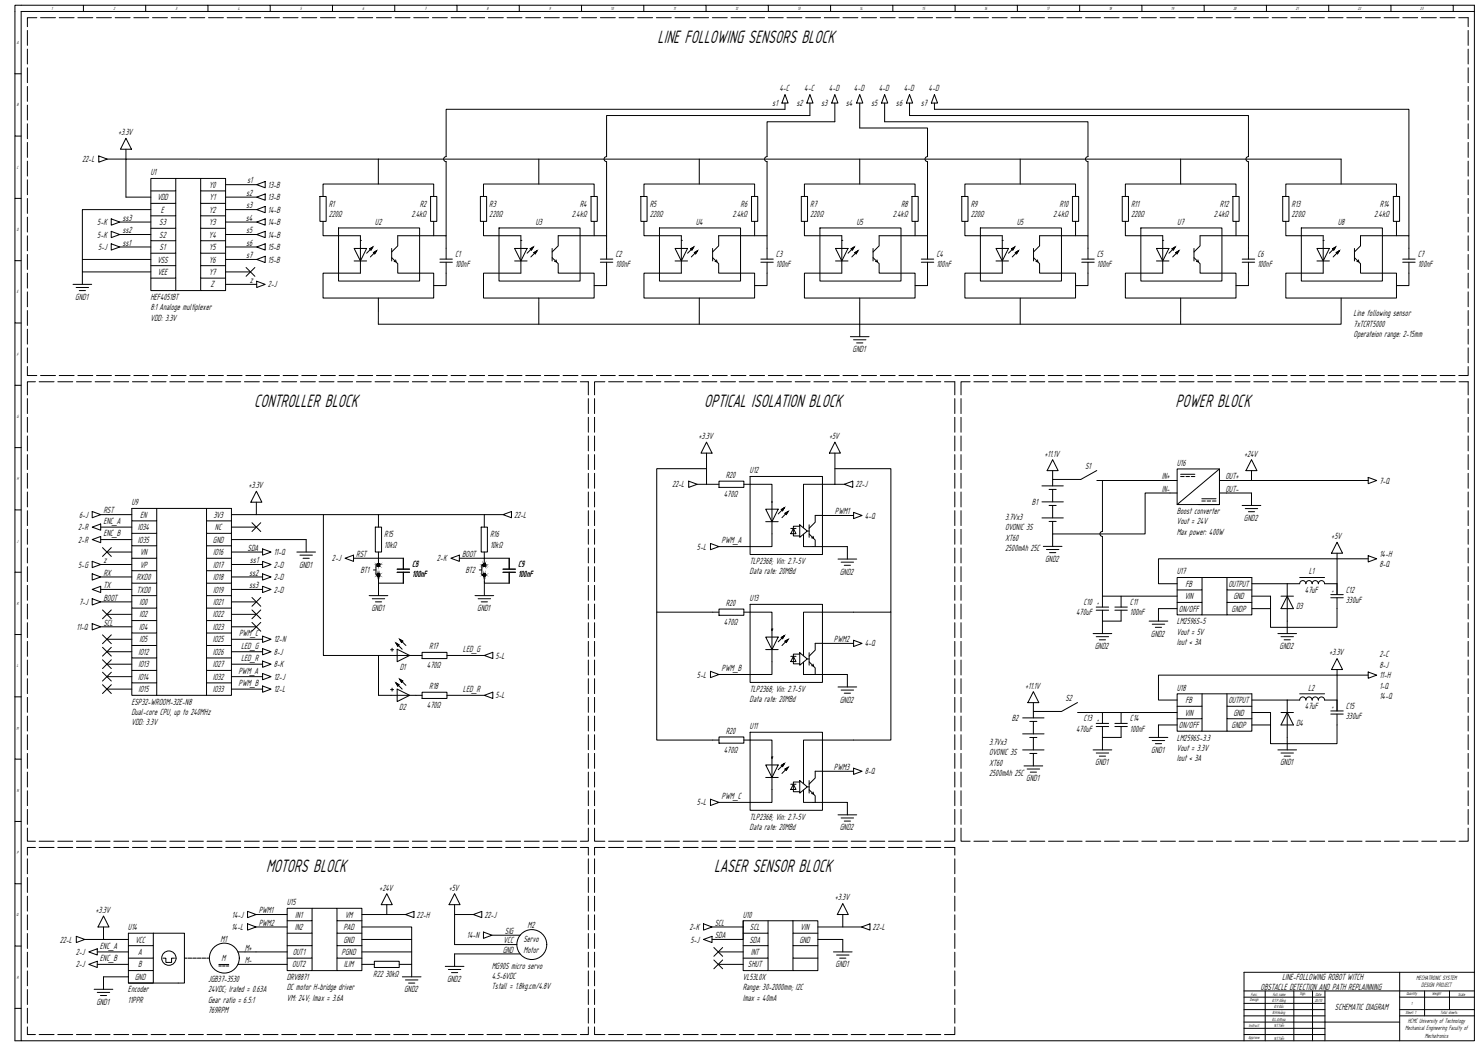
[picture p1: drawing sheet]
<svg xmlns="http://www.w3.org/2000/svg" width="1189mm" height="841mm" viewBox="0 0 1189 841" stroke-linecap="round" stroke-linejoin="round" font-family="sans-serif">
<g fill="none" stroke="#000" stroke-width=".8">
<path d="M30 14h-8v7M33 14h12M48 14h12M63 14h12M67 9v-5h-55v55M67 4h50v5M78 14h12M93 14h12M108 14h12M117 4h50v5M123 14h12M138 14h12"/>
<path d="M153 14h12M167 4h50v5M168 14h12M183 14h12M198 14h12M213 14h12M217 4h50v5M228 14h12M243 14h12M258 14h12M267 4h50v5M273 14h12"/>
<path d="M288 14h12M303 14h12M317 4h50v5M318 14h12M333 14h12M348 14h12M363 14h12M367 4h50v5M378 14h12M393 14h12M408 14h12M417 4h50v5"/>
<path d="M423 14h12M438 14h12M453 14h12M467 4h51v5M468 14h12M483 14h12M498 14h12M513 14h12M518 4h50v5M528 14h12M543 14h12M558 14h12"/>
<path d="M568 4h50v5M573 14h12M588 14h12M603 14h12M618 14h12M618 4h50v5M633 14h12M648 14h12M663 14h12M668 4h50v5M678 14h12M693 14h12"/>
<path d="M708 14h12M718 4h50v5M723 14h12M738 14h12M753 14h12M768 14h12M768 4h50v5M783 14h12M798 14h12M813 14h12M818 4h50v5M828 14h12"/>
<path d="M843 14h12M858 14h12M868 4h50v5M873 14h12M888 14h12M903 14h12M918 14h12M918 4h50v5M933 14h12M948 14h12M963 14h12M968 4h50v5"/>
<path d="M978 14h12M993 14h12M1008 14h12M1018 4h50v5M1023 14h12M1038 14h12M1053 14h12M1068 14h12M1068 4h50v5M1083 14h12M1098 14h12M1113 14h12"/>
<path d="M1118 4h50v5M1128 14h12M1143 14h12M1158 14h12M1168 4h17v832h-1168v-827h1168M1173 14h7v7M22 24v12M22 39v12M1180 24v12M1180 39v12M12 59v50h5M12 59h5"/>
<path d="M22 54v12M1180 54v12M22 69v12M631 76l3 7h-5zM651 76l3 7h-5zM671 76l3 7h-5zM691 76l3 7h-5zM711 76l3 7h-5zM731 76l3 7h-5zM751 76l3 7h-5zM1180 69v12M22 84v12"/>
<path d="M22 99v12M631 83v5h-272v38a2 2 0 0 0-2 2 2 2 0 0 0 2 2v59M651 83v10h-163v33a2 2 0 0 0-2 2 2 2 0 0 0 2 2v59M671 83v15h-54v28a2 2 0 0 0-2 2 2 2 0 0 0 2 2v59M691 83v20h55v23a2 2 0 0 0-2 2 2 2 0 0 0 2 2v59M711 83v15h164v28a2 2 0 0 0-2 2 2 2 0 0 0 2 2v59M731 83v10h273v33a2 2 0 0 0-2 2 2 2 0 0 0 2 2v59M751 83v5h382v101M1180 84v12M1180 99v12M12 109v50h5M22 114v12"/>
<path d="M101 111l5 9h-9zM101 120v8h-15M1180 114v12M22 129v12M79 125l7 3-7 2zM304 128h-203v30h20M304 128v20M304 128h774v20M433 128v20M562 128v20M691 128v20M820 128v20"/>
<path d="M949 128v20M1180 129v12M12 159v50h5M22 144v12M22 159v12M141 143v10h-20M141 153v10h-20M161 153v10h20M161 143h20v50h-20v-10M181 153h-20v-10h-40v50h20v-10M181 158h25M181 148h25"/>
<path d="M206 148l7-2v5zM206 158l7-2v5zM257 158h5v20h-5zM260 158v-10h89v10M346 158h5v20h-5zM386 158h5v20h-5zM389 158v-10h89v10M475 158h5v20h-5zM515 158h5v20h-5zM518 158v-10h89v10M604 158h5v20h-5zM644 158h5v20h-5z"/>
<path d="M647 158v-10h89v10M733 158h5v20h-5zM773 158h5v20h-5zM776 158v-10h89v10M862 158h5v20h-5zM902 158h5v20h-5zM905 158v-10h89v10M991 158h5v20h-5zM1031 158h5v20h-5zM1034 158v-10h89v10M1120 158h5v20h-5zM1180 144v12"/>
<path d="M1180 159v12M22 174v12M89 176l7 2-7 3zM96 178h25M121 168h-55v40M141 163v10h-20M141 173v10h-20M161 163v10h20M161 173v10h20M181 178h25M181 168h25M206 178l7-2v5z"/>
<path d="M206 168l7-2v5zM260 178v11h30v4M349 178v11M389 178v11h30v4M478 178v11M518 178v11h30v4M607 178v11M647 178v11h30v4M736 178v11M776 178v11h30v4M865 178v11M905 178v11h30v4"/>
<path d="M994 178v11M1034 178v11h30v4M1123 178v11M1180 174v12M22 189v12M89 186l7 2-7 3zM89 196l7 2-7 3zM96 188h25M96 198h25M121 193v40h20v-10M141 193v10h-20M161 193v10h20"/>
<path d="M181 193v40h-20v-10M181 188h25M181 198h25M206 188l7-2v5zM206 198l7-2v5zM272 183h65v43h-65zM285 200h10l-5 10zM290 193v26h-30v20h89v-20h-29v-7l-5-5M297 200l3-2-2 3zM315 200v10M359 199v-10h-39v9l-5 4M401 183h65v43h-65z"/>
<path d="M414 200h10l-5 10zM419 193v26h-30v20h89v-20h-29v-7l-5-5M426 200l3-2-2 3zM444 200v10M488 199v-10h-39v9l-5 4M530 183h65v43h-65zM543 200h10l-5 10zM548 193v26h-30v20h89v-20h-29v-7l-5-5M555 200l3-2-2 3zM573 200v10M617 199v-10h-39v9l-5 4M659 183h65v43h-65z"/>
<path d="M672 200h10l-5 10zM677 193v26h-30v20h89v-20h-29v-7l-5-5M684 200l3-2-2 3zM702 200v10M746 199v-10h-39v9l-5 4M788 183h65v43h-65zM801 200h10l-5 10zM806 193v26h-30v20h89v-20h-29v-7l-5-5M813 200l3-2-2 3zM831 200v10M875 199v-10h-39v9l-5 4M917 183h65v43h-65z"/>
<path d="M930 200h10l-5 10zM935 193v26h-30v20h89v-20h-29v-7l-5-5M942 200l3-2-2 3zM960 200v10M1004 199v-10h-39v9l-5 4M1046 183h65v43h-65zM1059 200h10l-5 10zM1064 193v26h-30v20h89v-20h-29v-7l-5-5M1071 200l3-2-2 3zM1089 200v10M1133 199v-10h-39v9l-5 4M1180 189v12"/>
<path d="M12 209v50h5M22 204v12M22 219v12M121 208h-55v10h55M141 203v10h-20M141 213v10h-20M161 203v10h20M161 213v10h20M181 208h25M181 218h20M198 215l7 7M205 215l-7 7"/>
<path d="M206 208l7-2v5zM285 210h10M298 200l-3 3M300 203l3-2-2 3zM301 203l-3 3M318 209v1h-1M359 219v10h-10M414 210h10M427 200l-3 3M429 203l3-2-2 3zM430 203l-3 3M447 209v1h-1"/>
<path d="M488 219v10h-10M543 210h10M556 200l-3 3M558 203l3-2-2 3zM559 203l-3 3M576 209v1h-1M617 219v10h-10M672 210h10M685 200l-3 3M687 203l3-2-2 3zM688 203l-3 3M705 209v1h-1"/>
<path d="M746 219v10h-10M801 210h10M814 200l-3 3M816 203l3-2-2 3zM817 203l-3 3M834 209v1h-1M875 219v10h-10M930 210h10M943 200l-3 3M945 203l3-2-2 3zM946 203l-3 3M963 209v1h-1"/>
<path d="M999 211h10M999 208h10M1004 219v10h-10M1059 210h10M1072 200l-3 3M1074 203l3-2-2 3zM1075 203l-3 3M1092 209v1h-1M1133 219v10h-10M1180 204v12M1180 219v12M22 234v12"/>
<path d="M141 233h20M181 228h25M206 226l7 2-7 3zM304 239v21h774v-21M433 239v21M562 239v21M691 239v21M820 239v21M949 239v21M1180 234v12M12 259v51h5M22 249v12"/>
<path d="M1180 249v12M22 264v12M22 279v12M1180 264v12M1180 279v12M22 294v8h8M1180 294v8h-7M12 310v50h5M28 307h-6v10M31 307h12M33 302h12M46 307h12"/>
<path d="M48 302h12M61 307h12M63 302h12M76 307h12M78 302h12M91 307h12M93 302h12M106 307h12M108 302h12M121 307h12M123 302h12M136 307h12"/>
<path d="M138 302h12M151 307h12M153 302h12M166 307h12M168 302h12M181 307h12M183 302h12M196 307h12M198 302h12M211 307h12M213 302h12M226 307h12"/>
<path d="M228 302h12M241 307h12M243 302h12M256 307h12M258 302h12M271 307h12M273 302h12M286 307h12M288 302h12M301 307h12M303 302h12M316 307h12"/>
<path d="M318 302h12M331 307h12M333 302h12M346 307h12M348 302h12M361 307h12M363 302h12M376 307h12M378 302h12M391 307h12M393 302h12M406 307h12"/>
<path d="M408 302h12M421 307h12M423 302h12M436 307h12M438 302h12M451 307h12M453 302h12M466 307h7v10M468 302h12M483 302h12M486 307h-8v10M489 307h12"/>
<path d="M498 302h12M504 307h12M513 302h12M519 307h12M528 302h12M534 307h12M543 302h12M549 307h12M558 302h12M564 307h12M573 302h12M579 307h12"/>
<path d="M588 302h12M594 307h12M603 302h12M609 307h12M618 302h12M624 307h12M633 302h12M639 307h12M648 302h12M654 307h12M663 302h12M669 307h12"/>
<path d="M678 302h12M684 307h12M693 302h12M699 307h12M708 302h12M714 307h12M723 302h12M729 307h12M738 302h12M744 307h12M753 302h12M759 307h8v10"/>
<path d="M768 302h12M780 307h-8v10M783 302h12M783 307h12M798 302h12M798 307h12M813 302h12M813 307h12M828 302h12M828 307h12M843 302h12M843 307h12"/>
<path d="M858 302h12M858 307h12M873 302h12M873 307h12M888 302h12M888 307h12M903 302h12M903 307h12M918 302h12M918 307h12M933 302h12M933 307h12"/>
<path d="M948 302h12M948 307h12M963 302h12M963 307h12M978 302h12M978 307h12M993 302h12M993 307h12M1008 302h12M1008 307h12M1023 302h12M1023 307h12"/>
<path d="M1038 302h12M1038 307h12M1053 302h12M1053 307h12M1068 302h12M1068 307h12M1083 302h12M1083 307h12M1098 302h12M1098 307h12M1113 302h12M1113 307h12"/>
<path d="M1128 302h12M1128 307h12M1143 302h12M1143 307h12M1158 302h12M1158 307h12M1173 307h7v10M22 320v12M22 335v12M473 320v12M473 335v12M478 320v12"/>
<path d="M478 335v12M767 320v12M767 335v12M772 320v12M772 335v12M1180 320v12M1180 335v12M12 360v50h5M22 350v12M473 350v12M478 350v12M568 355l4 9h-9z"/>
<path d="M671 355l5 9h-9zM767 350v12M772 350v12M1180 350v12M22 365v12M473 365v12M478 365v12M568 376h-40v116h50M568 364v25M671 376h45v116h-70v35M671 364v25M767 365v12"/>
<path d="M772 365v12M846 369l5 9h-9zM846 378v12M882 378l-13 7h-23M946 377h34v28h-34zM980 377l-34 28M1006 369l4 9h-8zM1006 378v8M1180 365v12M22 380v12M22 395v12M206 395l4 8h-8z"/>
<path d="M473 380v12M473 395v12M478 380v12M478 395v12M554 386l6 3-6 3zM560 389h18M578 386h20v6h-20zM598 389h23v15M603 383h58v62h-58zM679 389h-33v35M679 389l6-3v6zM767 380v12"/>
<path d="M767 395v12M772 380v12M772 395v12M838 390h17M843 393h6M846 393v10M882 386h64M886 386v41a2 2 0 0 0-2 2 2 2 0 0 0 2 2v48h60M946 396h-26v33h-74v-10M949 381h11M949 383h3M953 383h3"/>
<path d="M958 383h2M980 386h120M980 396h26M1100 383l7 3-7 3zM1180 380v12M1180 395v12M12 410v50h5M22 410v12M74 411l7 2-7 3zM81 413h25M106 418v10h20v-10M126 408v10h-20v-10h80v10h-20v-10"/>
<path d="M166 418v10h20v-10M203 420l7 7M206 403v10h-20M206 413h198M210 420l-7 7M260 413v114h44M304 413v10M389 413v10M404 413l7-2v5zM473 410v12M478 410v12M615 409h11l-5 10z"/>
<path d="M615 419h11M621 403v36h-43M628 409l3-1-2 2zM629 410l-3 3M631 412l3-1-2 2zM632 413l-3 3M661 414h-6v5l-5 5M661 414h25M686 412l7 2-7 3zM767 410v12M772 410v12M838 403h17"/>
<path d="M838 416h17M843 406h6M843 419h6M846 406v10M963 405h17M966 401h11M966 402h3M970 402h3M975 402h2M1180 410v12M22 425v12M74 423l7-2v5z"/>
<path d="M74 433l7-2v5zM81 433h25M81 423h25M82 440l7 7M89 440l-7 7M106 428v10h20v-10M106 438v10h20v-10M166 428v10h20v-10M166 438v10h20v-10M186 433h60M186 423h20M302 423h5v20h-5z"/>
<path d="M387 423h5v20h-5zM473 425v12M478 425v12M571 437l7 2-7 3zM636 424h4M638 424l2 5h-4zM643 422l6 5-6 5zM643 423h-5v8h5M646 429v10h35M649 427h1M650 429l5 5v5M650 422v10"/>
<path d="M654 431v1h-2M767 425v12M772 425v12M1075 436l4 8h-9zM1180 425v12M12 460v50h5M22 440v12M22 455v12M74 451l7 2-7 3zM81 453h25M86 443h20M106 448v10h20v-10"/>
<path d="M106 458v10h20v-10M166 448v10h20v-10M166 458v10h20v-10M186 443h25M186 453h25M211 441l7 2-7 3zM211 451l7 2-7 3zM277 448l7-2v5zM284 448h40M300 458h2M302 454v8M304 443v11"/>
<path d="M362 448l7-2v5zM369 448h40M385 458h2M387 454v8M389 443v11M473 440v12M473 455v12M478 440v12M478 455v12M767 440v12M767 455v12M772 440v12"/>
<path d="M772 455v12M1075 444v34M1100 449h-169v20h15M1100 446l7 3-7 2zM1180 440v12M1180 455v12M22 470v12M74 473l7-2v5zM74 461l7 2-7 3zM81 463h25M81 473h25M106 468v10h20v-10"/>
<path d="M106 478v10h20v-10M166 468v10h20v-10M166 478v10h20v-10M186 463h25M186 473h25M203 480l7 7M210 480l-7 7M211 461l7 2-7 3zM211 471l7 2-7 3zM304 462v6h20M389 462v6h20M473 470v12"/>
<path d="M478 470v12M767 470v12M772 470v12M966 464v10h-20M966 474v10h-20M986 464v10h20M986 474v10h20M1006 479h15v10h-15M1006 469h29M1180 470v12M22 485v12M74 481l7 2-7 3z"/>
<path d="M81 483h25M82 490l7 7M86 493h20M89 490l-7 7M106 488v10h20v-10M106 498v10h20v-10M166 488v10h20v-10M166 498v10h20v-10M186 493h20M186 483h20M203 490l7 7M203 500l7 7"/>
<path d="M210 490l-7 7M210 500l-7 7M473 485v12M478 485v12M528 492v102h50M578 489h20v5h-20zM598 492h23v15v-2M603 485h58v63h-58zM716 492v102h-70v36M767 485v12M772 485v12M886 499h15"/>
<path d="M931 489h15M966 484v10h-20v-30h60v30h-20v-10M966 494h20M1021 489v15h54v-15M1180 485v12M12 510v50M22 500v12M22 515v12M74 501l7 2-7 3zM81 503h25M82 510l7 7M82 520l7 7"/>
<path d="M86 513h20M89 510l-7 7M89 520l-7 7M106 508v11h20v-11M106 519v10h20v-10M166 508v11h20v-11M166 519v10h20v-10M186 513h25M186 503h20M211 511l7 2-7 3zM473 500v12M473 515v12"/>
<path d="M478 500v12M478 515v12M615 512h11l-5 10zM621 505v37h-43M628 512l3-1-2 2zM629 513l-3 3M631 515l3-1-2 2zM632 516l-3 3M661 517h-6v5l-5 5M661 517h25M686 514l7 3-7 2zM767 500v12"/>
<path d="M767 515v12M772 500v12M772 515v12M1180 500v12M1180 515v12M22 530v12M82 530l7 7M82 540l7 7M86 524h20M86 534h20M89 540l-7 7M89 530l-7 7"/>
<path d="M106 529v10h20v-10M106 539v10h20v-10M166 529v10h20v-10M166 539v10h20v-10M186 524h25M186 534h25M211 521l7 3-7 2zM211 531l7 3-7 2zM304 527v32h10M304 527h10M334 527h5M339 524h20v5h-20z"/>
<path d="M359 527h30M389 527l7-3v5zM473 530v12M478 530v12M571 539l7 3-7 2zM615 522h11M636 527h4M638 527l2 4h-4zM643 524l6 5-6 5zM643 525h-5v8h5M646 532v10h35M649 529h1"/>
<path d="M650 532l5 5v5M650 524v10M654 533v2h-2M767 530v12M772 530v12M1075 529l4 9h-9zM1075 538v33M1100 540l7 2-7 3zM1180 530v12M12 560v50h5M12 560h5M22 545v12"/>
<path d="M82 550l7 7M86 544h20M86 554h20M89 550l-7 7M106 549v10h20v-10M126 559h40M166 549v10h20v-10M186 544h25M186 554h25M211 541l7 3-7 2zM211 551l7 3-7 2zM334 559h5"/>
<path d="M339 556h20v5h-20zM359 559h30M389 559l7-3v5zM473 545v12M478 545v12M767 545v12M772 545v12M831 556l4 8h-9zM966 557v10h-20M986 557v10h20M1100 542h-169v20h15M1180 545v12"/>
<path d="M22 560v12M22 575v12M473 560v12M473 575v12M478 560v12M478 575v12M767 560v12M767 575v12M772 560v12M772 575v12M822 577h17M828 579h5"/>
<path d="M831 564v13M831 579v10M866 564l-13 7h-22M866 572h80M966 567v10h-20M966 577v10h-20v-30h60v30h-20v-10M986 567v10h20M1006 572h15v10h-15M1006 562h29M1180 560v12M1180 575v12M22 590v12"/>
<path d="M473 590v12M478 590v12M578 592h20v5h-20zM598 594h23v51h-43M603 588h58v63h-58zM767 590v12M772 590v12M822 589h17M828 592h5M831 592v10M886 592h15M931 582h15"/>
<path d="M966 587h20M1021 582v15h54v-15M1180 590v12M12 610v50h5M22 605v12M473 605v12M478 605v12M615 614h11l-5 11zM628 615l3-2-2 3zM629 615l-3 3M631 618l3-2-2 3zM632 618l-3 3"/>
<path d="M686 620h-31v5l-5 5M686 617l7 3-7 2zM767 605v12M772 605v12M822 602h17M828 605h5M1180 605v12M22 620v12M22 635v12M473 620v12M473 635v12M478 620v12"/>
<path d="M478 635v12M615 625h11M636 630h4M638 630l2 4h-4zM643 627l6 5-6 5zM643 628h-5v8h5M646 635v10h35M649 632h1M650 634l5 5v6M650 627v10M654 636v2l-2-1M767 620v12"/>
<path d="M767 635v12M772 620v12M772 635v12M1180 620v12M1180 635v12M12 660v50h5M22 650v12M473 650v12M478 650v12M571 642l7 3-7 2zM767 650v12M772 650v12"/>
<path d="M1180 650v12M22 665v11h6M31 676h12M46 676h12M61 676h12M76 676h12M91 676h12M106 676h12M121 676h12M136 676h12M151 676h12M166 676h12"/>
<path d="M181 676h12M196 676h12M211 676h12M226 676h12M241 676h12M256 676h12M271 676h12M286 676h12M301 676h12M316 676h12M331 676h12M346 676h12"/>
<path d="M361 676h12M376 676h12M391 676h12M406 676h12M421 676h12M436 676h12M451 676h12M473 665v11h-7M478 665v11h8M489 676h12M504 676h12M519 676h12"/>
<path d="M534 676h12M549 676h12M564 676h12M579 676h12M594 676h12M609 676h12M624 676h12M639 676h12M654 676h12M669 676h12M684 676h12M699 676h12"/>
<path d="M714 676h12M729 676h12M744 676h12M767 665v11h-8M772 665v11h8M783 676h12M798 676h12M813 676h12M828 676h12M843 676h12M858 676h12M873 676h12"/>
<path d="M888 676h12M903 676h12M918 676h12M933 676h12M948 676h12M963 676h12M978 676h12M993 676h12M1008 676h12M1023 676h12M1038 676h12M1053 676h12"/>
<path d="M1068 676h12M1083 676h12M1098 676h12M1113 676h12M1128 676h12M1143 676h12M1158 676h12M1180 665v11h-7M22 690v12M28 681h-6v6M31 681h12M46 681h12"/>
<path d="M61 681h12M76 681h12M91 681h12M106 681h12M121 681h12M136 681h12M151 681h12M166 681h12M181 681h12M196 681h12M211 681h12M226 681h12"/>
<path d="M241 681h12M256 681h12M271 681h12M286 681h12M301 681h12M316 681h12M331 681h12M346 681h12M361 681h12M376 681h12M391 681h12M406 681h12"/>
<path d="M421 681h12M436 681h12M451 681h12M466 681h7v6M473 690v12M478 690v12M486 681h-8v6M489 681h12M504 681h12M519 681h12M534 681h12M549 681h12"/>
<path d="M564 681h12M579 681h12M594 681h12M609 681h12M624 681h12M639 681h12M654 681h12M669 681h12M684 681h12M699 681h12M714 681h12M729 681h12"/>
<path d="M744 681h12M759 681h8v6M767 690v12M12 710v50h5M22 705v12M22 720v12M311 718l4 9h-9zM365 718l5 9h-9zM473 705v12M473 720v12M478 705v12M478 720v12"/>
<path d="M767 705v12M767 720v12M22 735v12M83 736l5 9h-9zM199 732l7 3-7 2zM206 735h25M251 730v10h-20M251 740v10h-20M271 740v10h20M271 730h20v50h-20v-10M291 740h-20v-10h-40v50h20v-10M291 735h35"/>
<path d="M311 727v8M326 735l7-3v5zM365 727v32h50M365 735h15M380 735l7-3v5zM473 735v12M478 735v12M597 740v15h-25M617 740v10h-20M637 740h-40v40h20v-10M637 740v10h20M637 740h20v40h-20v-10"/>
<path d="M677 735v10M677 726l5 9h-9zM767 735v12M12 760v76h5M22 750v12M61 752l7 3-7 2zM83 745v10h-15M83 755h20M103 750h45v40h-45zM123 750v10h-20M123 760v10h-20M199 742l7 3-7 2z"/>
<path d="M206 745h25M251 750v10h-20M251 760v10h-20M271 750v10h20M271 760v10h20M291 745h40v30h-10M291 755h40M389 749l6 2-6 3zM395 751h23M473 750v12M478 750v12M566 742l6 3-6 2z"/>
<path d="M566 755l6-3v5zM572 745h25M617 750v10h-20M617 760v10h-20M637 750v10h20M637 760v10h20M657 745h35M657 755h20M692 745l7-3v5zM767 750v12M22 765v12M22 780v12"/>
<path d="M71 765l7-3v5zM71 775l7-3v5zM78 765h25M78 775h25M123 770v10h-20M123 780v10h-20M131 770h2v3h5v-3h2M148 770h2M151 770h3M155 770h3M159 770h3M162 770h3"/>
<path d="M166 770h2M176 775h8M176 776h2M179 776h2M182 776h2M191 765h40M191 775h40M251 780h20M291 765h40M291 775h10M301 772h20v5h-20zM365 766h53"/>
<path d="M473 765v12M473 780v12M478 765v12M478 780v12M574 761l7 7M574 771l7 7M577 765h20M577 775h20M581 761l-7 7M581 771l-7 7M617 780h20M767 765v12"/>
<path d="M767 780v12M22 795v12M83 785h20M473 795v12M478 795v12M767 795v12M12 810h5M22 810v12M473 810v12M478 810v12M767 810v12M22 825v6h6"/>
<path d="M31 831h12M46 831h12M61 831h12M76 831h12M91 831h12M106 831h12M121 831h12M136 831h12M151 831h12M166 831h12M181 831h12M196 831h12"/>
<path d="M211 831h12M226 831h12M241 831h12M256 831h12M271 831h12M286 831h12M301 831h12M316 831h12M331 831h12M346 831h12M361 831h12M376 831h12"/>
<path d="M391 831h12M406 831h12M421 831h12M436 831h12M451 831h12M473 825v6h-7M478 825v6h8M489 831h12M504 831h12M519 831h12M534 831h12M549 831h12"/>
<path d="M564 831h12M579 831h12M594 831h12M609 831h12M624 831h12M639 831h12M654 831h12M669 831h12M684 831h12M699 831h12M714 831h12M729 831h12"/>
<path d="M744 831h12M767 825v6h-8"/>
<circle cx="427" cy="759" r="12"/>
<circle cx="136" cy="770" r="6"/>
<circle cx="180" cy="770" r="12"/>
</g>
<path d="M1000 816h65M1000 811h65M1000 806h65M1000 821h65M1000 831h65M1000 826h65" fill="none" stroke="#000" stroke-width=".8"/>
<!-- layer: A.Net Dam Co Ban -->
<g fill="none" stroke="#000" stroke-width=".8">
<path d="M1000 796h185M1017 796v40M1040 796v40M1055 796v40M1065 796v40M1125 781v55M1145 796v20M1165 796v15M1185 781h-185v55M1000 801h65M1125 816h60M1125 811h60"/>
<path d="M1125 801h60M1065 821h60"/>
</g>
<g fill="#000" stroke="#000" stroke-width=".8">
<path d="M297 200l3-2-2 3zM426 200l3-2-2 3zM555 200l3-2-2 3zM684 200l3-2-2 3zM813 200l3-2-2 3zM942 200l3-2-2 3zM1071 200l3-2-2 3zM300 203l3-2-2 3zM429 203l3-2-2 3zM558 203l3-2-2 3zM687 203l3-2-2 3zM816 203l3-2-2 3z"/>
<path d="M945 203l3-2-2 3zM1074 203l3-2-2 3zM628 409l3-1-2 2zM631 412l3-1-2 2zM628 512l3-1-2 2zM631 515l3-1-2 2zM628 615l3-2-2 3zM631 618l3-2-2 3z"/>
<path d="M303 454h1zM303 454h1zM303 454h1z"/>
<path d="M303 454h1zM303 454h1zM304 454v1z"/>
<path d="M303 453l1 1zM303 453l1 1zM303 453l1 1z"/>
<path d="M304 454v1zM304 454v1zM304 454v1z"/>
<path d="M304 453v1zM304 453v1zM303 453l1 1z"/>
<path d="M304 454v1zM304 454l1 1zM304 454l1 1z"/>
<path d="M304 453v1zM304 453v1zM304 453v1z"/>
<path d="M304 454l1 1zM304 454h1zM304 454h1z"/>
<path d="M305 453l-1 1zM305 453l-1 1zM305 453l-1 1z"/>
<path d="M304 454h1zM304 454h1z"/>
<path d="M304 454h1zM304 454l1-1zM304 454l1-1z"/>
<path d="M388 454h1zM388 454h1zM388 454h1z"/>
<path d="M388 454h1zM388 454h1zM389 454v1z"/>
<path d="M389 453v1zM388 453l1 1zM388 453l1 1z"/>
<path d="M389 454v1zM389 454v1zM389 454v1z"/>
<path d="M389 453v1zM389 453v1zM389 453v1z"/>
<path d="M389 454v1zM389 454l1 1zM389 454l1 1z"/>
<path d="M389 453v1zM389 453v1zM389 453v1z"/>
<path d="M389 454l1 1zM389 454h1zM389 454h1z"/>
<path d="M390 453l-1 1zM390 453l-1 1zM390 453l-1 1z"/>
<path d="M389 454h1zM389 454h1z"/>
<path d="M389 454h1zM389 454h1zM389 454l1-1z"/>
<path d="M303 462h1zM303 462h1zM303 462h1z"/>
<path d="M303 462h1zM303 462h1zM303 463l1-1z"/>
<path d="M303 461l1 1zM303 461l1 1zM303 461l1 1z"/>
<path d="M304 462v1zM304 462v1zM304 462v1z"/>
<path d="M304 461v1zM304 461v1zM303 461l1 1z"/>
<path d="M304 462v1zM304 462v1zM304 462l1 1z"/>
<path d="M304 461v1zM304 461v1zM304 461v1z"/>
<path d="M304 462l1 1zM304 462h1zM304 462h1z"/>
<path d="M305 461l-1 1zM305 461l-1 1zM305 461l-1 1z"/>
<path d="M304 462h1zM304 462h1z"/>
<path d="M304 462h1zM304 462l1-1zM304 462l1-1z"/>
<path d="M388 462h1zM388 462h1zM388 462h1z"/>
<path d="M388 462h1zM388 462h1zM389 462v1z"/>
<path d="M389 461v1zM388 461l1 1zM388 461l1 1z"/>
<path d="M389 462v1zM389 462v1zM389 462v1z"/>
<path d="M389 461v1zM389 461v1zM389 461v1z"/>
<path d="M389 462v1zM389 462v1zM389 462l1 1z"/>
<path d="M389 461v1zM389 461v1zM389 461v1z"/>
<path d="M389 462l1 1zM389 462h1zM389 462h1z"/>
<path d="M390 461l-1 1zM390 461l-1 1zM390 461l-1 1z"/>
<path d="M389 462h1zM389 462h1z"/>
<path d="M389 462h1zM389 462h1zM389 462l1-1z"/>
</g>
<g fill="#000">
<circle cx="290" cy="193" r=".2"/>
<circle cx="419" cy="193" r=".2"/>
<circle cx="548" cy="193" r=".2"/>
<circle cx="677" cy="193" r=".2"/>
<circle cx="806" cy="193" r=".2"/>
<circle cx="935" cy="193" r=".2"/>
<circle cx="1064" cy="193" r=".2"/>
<circle cx="621" cy="505" r=".2"/>
<circle cx="621" cy="608" r=".2"/>
<circle cx="83" cy="755" r=".2"/>
</g>
<!-- layer: 0 -->
<g fill="none" stroke="#000" stroke-width=".8">
<path d="M359 199v9M488 199v9M617 199v9M746 199v9M875 199v9M1004 199v9M1133 199v9M66 218v10M354 211h10M354 208h10M359 211v8M483 211h10"/>
<path d="M483 208h10M488 211v8M612 211h10M612 208h10M617 211v8M741 211h10M741 208h10M746 211v8M870 211h10M870 208h10M875 211v8M1004 211v8"/>
<path d="M1128 211h10M1128 208h10M1133 211v8M59 228h15M61 231h10M64 233h5M684 270h15M686 273h10M689 275h5M691 260v10M1006 396v10M998 406h15"/>
<path d="M1001 409h10M1003 411h5M246 433v10M681 439v10M839 439h15M846 429v10M239 443h15M241 446h10M244 448h5M319 460h10M319 457h10M324 448v9"/>
<path d="M324 460v8M404 460h10M404 457h10M409 448v9M409 460v8M674 449h15M676 452h10M679 454h5M841 441h10M844 444h5M297 478h15M304 468v10"/>
<path d="M382 478h15M389 468v10M886 479v9M901 479v9M1030 479h10M1035 479l5 10h-10zM1045 464h20M1070 478h10M1075 478v-9h-10a2.5 2.5 0 0 0-3-3 2.5 2.5 0 0 0-2 3 2.5 2.5 0 0 0-3-3 2.5 2.5 0 0 0-2 3 2.5 2.5 0 0 0-3-3 2.5 2.5 0 0 0-2 3 2.5 2.5 0 0 0-3-3 2.5 2.5 0 0 0-2 3h-10v40M299 481h10M302 483h5M384 481h10"/>
<path d="M387 483h5M881 490h10M881 488h10M886 490v19M896 490h10M896 488h10M901 490v9M924 499h15M931 489v10M1070 480h10M1075 480v9M318 517l3 1-1 1z"/>
<path d="M320 519l3 3M321 513l3 2-1 1zM323 516l3 3M879 509h15M881 511h10M884 514h5M926 501h10M929 504h5M1027 509h15M1030 511h10M1032 514h5M314 527h20"/>
<path d="M319 522l10 5-10 5zM314 554h2M314 559h20M315 553v2M318 549l3 1-1 1zM319 554l10 5-10 5zM320 551l3 3M321 546l3 1-1 1zM323 548l3 3M674 552h15M676 554h10M679 557h5"/>
<path d="M681 542v10M1045 557h20M886 572v9M901 572v9M1030 572h10M1035 572l5 10h-10zM1070 574h10M1070 571h10M1075 571v-9h-10a2.5 2.5 0 0 0-3-2 2.5 2.5 0 0 0-2 2 2.5 2.5 0 0 0-3-2 2.5 2.5 0 0 0-2 2 2.5 2.5 0 0 0-3-2 2.5 2.5 0 0 0-2 2 2.5 2.5 0 0 0-3-2 2.5 2.5 0 0 0-2 2h-10v40M1075 574v8M881 584h10M881 581h10"/>
<path d="M886 584v18M896 584h10M896 581h10M901 584v8M924 592h15M926 595h10M929 597h5M931 582v10M823 615h15M826 618h10M831 605v10M879 602h15"/>
<path d="M881 605h10M884 607h5M1027 602h15M1030 605h10M1032 607h5M828 620h5M674 655h15M676 657h10M679 660h5M681 645v10M677 755v10M331 775v10"/>
<path d="M358 776h15M360 779h10M365 766v10M670 765h15M672 767h10M675 770h5M76 795h15M78 797h10M81 800h5M83 785v10M323 785h15M326 787h10"/>
<path d="M328 790h5M363 781h5"/>
</g>
<path d="M318 517l3 1-1 1zM321 513l3 2-1 1zM318 549l3 1-1 1zM321 546l3 1-1 1z" fill="#000" stroke="#000" stroke-width=".8"/>
<g font-size="16.1">
<text x="529" y="34">LINE FOLLOWING SENSORS BLOCK</text>
<text x="204" y="327">CONTROLLER BLOCK</text>
<text x="566" y="327">OPTICAL ISOLATION BLOCK</text>
<text x="945" y="327">POWER BLOCK</text>
<text x="214" y="701">MOTORS BLOCK</text>
<text x="574" y="701">LASER SENSOR BLOCK</text>
</g>
<g font-size="8">
<text x="626" y="73">4-C</text>
<text x="647" y="73">4-C</text>
<text x="666" y="73">4-D</text>
<text x="686" y="73">4-D</text>
<text x="706" y="73">4-D</text>
<text x="726" y="73">4-D</text>
<text x="746" y="73">4-D</text>
<text x="621" y="85">s1</text>
<text x="640" y="85">s2</text>
<text x="660" y="85">s3</text>
<text x="680" y="85">s4</text>
<text x="700" y="85">s5</text>
<text x="720" y="85">s6</text>
<text x="740" y="85">s7</text>
<text x="95" y="109">+3.3V</text>
<text x="66" y="130">22-L</text>
<text x="121" y="141">U1</text>
<text x="199" y="147">s1</text>
<text x="168" y="151">Y0</text>
<text x="215" y="151">13-B</text>
<text x="126" y="161">VDD</text>
<text x="168" y="161">Y1</text>
<text x="198" y="157">s2</text>
<text x="215" y="161">13-B</text>
<text x="198" y="167">s3</text>
<text x="264" y="166">R1</text>
<text x="337" y="166">R2</text>
<text x="393" y="166">R3</text>
<text x="466" y="166">R4</text>
<text x="522" y="166">R5</text>
<text x="595" y="166">R6</text>
<text x="651" y="166">R7</text>
<text x="724" y="166">R8</text>
<text x="780" y="166">R9</text>
<text x="852" y="166">R10</text>
<text x="909" y="166">R11</text>
<text x="981" y="166">R12</text>
<text x="1038" y="166">R13</text>
<text x="1109" y="166">R14</text>
<text x="129" y="171">E</text>
<text x="168" y="171">Y2</text>
<text x="215" y="171">14-B</text>
<text x="98" y="177">ss3</text>
<text x="198" y="177">s4</text>
<text x="264" y="174">220Ω</text>
<text x="331" y="174">2.4kΩ</text>
<text x="393" y="174">220Ω</text>
<text x="460" y="174">2.4kΩ</text>
<text x="522" y="174">220Ω</text>
<text x="589" y="174">2.4kΩ</text>
<text x="651" y="174">220Ω</text>
<text x="718" y="174">2.4kΩ</text>
<text x="780" y="174">220Ω</text>
<text x="847" y="174">2.4kΩ</text>
<text x="909" y="174">220Ω</text>
<text x="976" y="174">2.4kΩ</text>
<text x="1038" y="174">220Ω</text>
<text x="1105" y="174">2.4kΩ</text>
<text x="78" y="181">5-K</text>
<text x="128" y="181">S3</text>
<text x="168" y="181">Y3</text>
<text x="215" y="181">14-B</text>
<text x="301" y="181">U2</text>
<text x="430" y="181">U3</text>
<text x="559" y="181">U4</text>
<text x="688" y="181">U5</text>
<text x="817" y="181">U5</text>
<text x="946" y="181">U7</text>
<text x="1075" y="181">U8</text>
<text x="78" y="191">5-K</text>
<text x="98" y="187">ss2</text>
<text x="128" y="191">S2</text>
<text x="168" y="191">Y4</text>
<text x="198" y="187">s5</text>
<text x="215" y="191">14-B</text>
<text x="98" y="197">ss1</text>
<text x="198" y="197">s6</text>
<text x="79" y="201">5-J</text>
<text x="128" y="201">S1</text>
<text x="168" y="201">Y5</text>
<text x="215" y="201">15-B</text>
<text x="198" y="207">s7</text>
<text x="366" y="206">C1</text>
<text x="495" y="206">C2</text>
<text x="624" y="206">C3</text>
<text x="753" y="206">C4</text>
<text x="882" y="206">C5</text>
<text x="1011" y="206">C6</text>
<text x="1140" y="206">C7</text>
<text x="126" y="211">VSS</text>
<text x="168" y="211">Y6</text>
<text x="215" y="211">15-B</text>
<text x="366" y="215">100nF</text>
<text x="495" y="215">100nF</text>
<text x="624" y="215">100nF</text>
<text x="753" y="215">100nF</text>
<text x="882" y="215">100nF</text>
<text x="1011" y="215">100nF</text>
<text x="1140" y="215">100nF</text>
<text x="127" y="221">VEE</text>
<text x="168" y="221">Y7</text>
<text x="201" y="227">z</text>
<text x="169" y="231">Z</text>
<text x="215" y="231">2-J</text>
<text x="60" y="241">GND1</text>
<text x="121" y="241">HEF4051BT</text>
<text x="121" y="249">8:1 Analoge multiplexer</text>
<text x="121" y="258">VDD: 3.3V</text>
<text x="1088" y="254">Line following sensor</text>
<text x="1088" y="262">7xTCRT5000</text>
<text x="1088" y="271">Operateion range: 2-15mm</text>
<text x="685" y="283">GND1</text>
<text x="562" y="353">+3.3V</text>
<text x="667" y="353">+5V</text>
<text x="840" y="367">+11.1V</text>
<text x="1000" y="367">+24V</text>
<text x="872" y="377">S1</text>
<text x="946" y="374">U16</text>
<text x="603" y="380">U12</text>
<text x="583" y="384">R20</text>
<text x="934" y="385">IN+</text>
<text x="985" y="385">OUT+</text>
<text x="1109" y="388">7-Q</text>
<text x="200" y="392">+3.3V</text>
<text x="540" y="391">22-L</text>
<text x="688" y="391">22-J</text>
<text x="934" y="395">IN-</text>
<text x="985" y="395">OUT-</text>
<text x="582" y="399">470Ω</text>
<text x="106" y="406">U9</text>
<text x="830" y="406">B1</text>
<text x="83" y="412">RST</text>
<text x="671" y="413">PWM1</text>
<text x="946" y="413">Boost converter</text>
<text x="64" y="416">6-J</text>
<text x="113" y="416">EN</text>
<text x="172" y="416">3V3</text>
<text x="413" y="416">22-L</text>
<text x="695" y="417">4-Q</text>
<text x="808" y="418">3.7Vx3</text>
<text x="1000" y="419">GND2</text>
<text x="63" y="426">2-R</text>
<text x="83" y="421">ENC_A</text>
<text x="111" y="426">IO34</text>
<text x="173" y="426">NC</text>
<text x="946" y="421">Vout = 24V</text>
<text x="83" y="431">ENC_B</text>
<text x="309" y="432">R15</text>
<text x="394" y="432">R16</text>
<text x="808" y="426">OVONIC 3S</text>
<text x="946" y="429">Max power: 400W</text>
<text x="63" y="436">2-R</text>
<text x="111" y="436">IO35</text>
<text x="171" y="436">GND</text>
<text x="580" y="437">PWM_A</text>
<text x="808" y="434">XT60</text>
<text x="1070" y="433">+5V</text>
<text x="199" y="442">SDA</text>
<text x="309" y="440">10kΩ</text>
<text x="394" y="440">10kΩ</text>
<text x="560" y="442">5-L</text>
<text x="808" y="443">2500mAh 25C</text>
<text x="113" y="446">VN</text>
<text x="171" y="446">IO16</text>
<text x="220" y="446">11-Q</text>
<text x="286" y="447">RST</text>
<text x="371" y="447">BOOT</text>
<text x="1109" y="447">14-H</text>
<text x="63" y="456">5-G</text>
<text x="83" y="452">z</text>
<text x="113" y="456">VP</text>
<text x="171" y="456">IO17</text>
<text x="201" y="452">ss1</text>
<text x="220" y="456">2-D</text>
<text x="240" y="456">GND1</text>
<text x="267" y="451">2-J</text>
<text x="331" y="456">C8</text>
<text x="331" y="456">C5</text>
<text x="351" y="451">2-K</text>
<text x="416" y="456">C9</text>
<text x="416" y="456">C5</text>
<text x="603" y="453">TLP2368; Vin: 2.7-5V</text>
<text x="840" y="451">GND2</text>
<text x="1109" y="456">8-Q</text>
<text x="290" y="460">BT1</text>
<text x="374" y="460">BT2</text>
<text x="603" y="461">Data rate: 20MBd</text>
<text x="675" y="462">GND2</text>
<text x="946" y="461">U17</text>
<text x="1052" y="461">L1</text>
<text x="83" y="462">RX</text>
<text x="110" y="466">RXD0</text>
<text x="171" y="466">IO18</text>
<text x="200" y="462">ss2</text>
<text x="220" y="466">2-D</text>
<text x="331" y="464">100nF</text>
<text x="416" y="464">100nF</text>
<text x="83" y="472">TX</text>
<text x="200" y="472">ss3</text>
<text x="953" y="471">FB</text>
<text x="987" y="471">OUTPUT</text>
<text x="110" y="476">TXD0</text>
<text x="171" y="476">IO19</text>
<text x="220" y="476">2-D</text>
<text x="1049" y="476">47uF</text>
<text x="1082" y="476">C12</text>
<text x="64" y="486">7-J</text>
<text x="83" y="482">BOOT</text>
<text x="112" y="486">IO0</text>
<text x="171" y="486">IO21</text>
<text x="603" y="483">U13</text>
<text x="871" y="486">C10</text>
<text x="908" y="486">C11</text>
<text x="952" y="481">VIN</text>
<text x="991" y="481">GND</text>
<text x="1082" y="484">330uF</text>
<text x="298" y="491">GND1</text>
<text x="384" y="491">GND1</text>
<text x="583" y="487">R20</text>
<text x="948" y="491">ON/OFF</text>
<text x="990" y="491">GNDP</text>
<text x="1042" y="489">D3</text>
<text x="112" y="496">IO2</text>
<text x="171" y="496">IO22</text>
<text x="865" y="494">470uF</text>
<text x="908" y="494">100nF</text>
<text x="83" y="502">SCL</text>
<text x="582" y="502">470Ω</text>
<text x="946" y="501">LM2596S-5</text>
<text x="62" y="506">11-Q</text>
<text x="112" y="506">IO4</text>
<text x="171" y="506">IO23</text>
<text x="946" y="510">Vout = 5V</text>
<text x="192" y="511">PWM_C</text>
<text x="220" y="516">12-N</text>
<text x="670" y="516">PWM2</text>
<text x="925" y="511">GND2</text>
<text x="112" y="516">IO5</text>
<text x="171" y="516">IO25</text>
<text x="194" y="521">LED_G</text>
<text x="345" y="522">R17</text>
<text x="695" y="519">4-Q</text>
<text x="880" y="521">GND2</text>
<text x="946" y="518">Iout &lt; 3A</text>
<text x="1029" y="521">GND2</text>
<text x="111" y="526">IO12</text>
<text x="171" y="526">IO26</text>
<text x="220" y="526">8-J</text>
<text x="372" y="524">LED_G</text>
<text x="1068" y="527">+3.3V</text>
<text x="194" y="531">LED_R</text>
<text x="398" y="529">5-L</text>
<text x="1109" y="528">2-C</text>
<text x="111" y="536">IO13</text>
<text x="171" y="536">IO27</text>
<text x="220" y="536">8-K</text>
<text x="321" y="538">D1</text>
<text x="343" y="537">470Ω</text>
<text x="580" y="539">PWM_B</text>
<text x="1109" y="536">8-J</text>
<text x="192" y="541">PWM_A</text>
<text x="560" y="544">5-L</text>
<text x="1109" y="545">11-H</text>
<text x="111" y="546">IO14</text>
<text x="171" y="546">IO32</text>
<text x="192" y="551">PWM_B</text>
<text x="220" y="546">12-J</text>
<text x="111" y="556">IO15</text>
<text x="171" y="556">IO33</text>
<text x="220" y="556">12-L</text>
<text x="345" y="554">R18</text>
<text x="372" y="556">LED_R</text>
<text x="603" y="556">TLP2368; Vin: 2.7-5V</text>
<text x="824" y="553">+11.1V</text>
<text x="946" y="555">U18</text>
<text x="1052" y="555">L2</text>
<text x="1109" y="553">1-Q</text>
<text x="398" y="561">5-L</text>
<text x="856" y="563">S2</text>
<text x="1109" y="561">14-Q</text>
<text x="106" y="566">ESP32-WROOM-32E-N8</text>
<text x="343" y="569">470Ω</text>
<text x="603" y="564">Data rate: 20MBd</text>
<text x="675" y="564">GND2</text>
<text x="953" y="565">FB</text>
<text x="987" y="565">OUTPUT</text>
<text x="1049" y="570">47uF</text>
<text x="1082" y="569">C15</text>
<text x="106" y="574">Dual-core CPU, up to 240MHz</text>
<text x="321" y="570">D2</text>
<text x="952" y="575">VIN</text>
<text x="991" y="575">GND</text>
<text x="813" y="579">B2</text>
<text x="871" y="579">C13</text>
<text x="908" y="579">C14</text>
<text x="1082" y="578">330uF</text>
<text x="106" y="583">VDD: 3.3V</text>
<text x="603" y="586">U11</text>
<text x="865" y="588">470uF</text>
<text x="908" y="588">100nF</text>
<text x="948" y="585">ON/OFF</text>
<text x="990" y="585">GNDP</text>
<text x="1042" y="583">D4</text>
<text x="583" y="589">R20</text>
<text x="795" y="598">3.7Vx3</text>
<text x="946" y="595">LM2596S-3.3</text>
<text x="582" y="604">470Ω</text>
<text x="925" y="605">GND1</text>
<text x="946" y="603">Vout = 3.3V</text>
<text x="795" y="607">OVONIC 3S</text>
<text x="946" y="612">Iout &lt; 3A</text>
<text x="795" y="615">XT60</text>
<text x="880" y="615">GND1</text>
<text x="1029" y="615">GND1</text>
<text x="670" y="619">PWM3</text>
<text x="695" y="622">8-Q</text>
<text x="795" y="623">2500mAh 25C</text>
<text x="825" y="628">GND1</text>
<text x="560" y="647">5-L</text>
<text x="580" y="642">PWM_C</text>
<text x="603" y="658">TLP2368; Vin: 2.7-5V</text>
<text x="603" y="667">Data rate: 20MBd</text>
<text x="675" y="667">GND2</text>
<text x="305" y="715">+24V</text>
<text x="361" y="715">+5V</text>
<text x="671" y="723">+3.3V</text>
<text x="230" y="727">U15</text>
<text x="77" y="733">+3.3V</text>
<text x="186" y="737">14-J</text>
<text x="208" y="734">PWM1</text>
<text x="237" y="737">IN1</text>
<text x="277" y="737">VM</text>
<text x="335" y="737">22-H</text>
<text x="389" y="737">22-J</text>
<text x="597" y="737">U10</text>
<text x="208" y="744">PWM2</text>
<text x="574" y="744">SCL</text>
<text x="103" y="747">U14</text>
<text x="186" y="747">14-L</text>
<text x="237" y="747">IN2</text>
<text x="276" y="747">PAD</text>
<text x="424" y="746">M2</text>
<text x="554" y="747">2-K</text>
<text x="603" y="747">SCL</text>
<text x="644" y="747">VIN</text>
<text x="701" y="747">22-L</text>
<text x="375" y="754">14-N</text>
<text x="406" y="750">SIG</text>
<text x="574" y="754">SDA</text>
<text x="48" y="757">22-L</text>
<text x="109" y="757">VCC</text>
<text x="177" y="756">M1</text>
<text x="276" y="757">GND</text>
<text x="405" y="758">VCC</text>
<text x="421" y="757">Servo</text>
<text x="555" y="757">5-J</text>
<text x="602" y="757">SDA</text>
<text x="643" y="757">GND</text>
<text x="61" y="767">2-J</text>
<text x="80" y="762">ENC_A</text>
<text x="111" y="767">A</text>
<text x="197" y="764">M+</text>
<text x="235" y="767">OUT1</text>
<text x="275" y="767">PGND</text>
<text x="404" y="765">GND</text>
<text x="421" y="765">Motor</text>
<text x="603" y="767">INT</text>
<text x="80" y="772">ENC_B</text>
<text x="178" y="772">M</text>
<text x="197" y="774">M-</text>
<text x="61" y="777">2-J</text>
<text x="111" y="777">B</text>
<text x="235" y="777">OUT2</text>
<text x="276" y="777">ILIM</text>
<text x="395" y="778">MG90S micro servo</text>
<text x="601" y="777">SHUT</text>
<text x="672" y="777">GND1</text>
<text x="300" y="785">R22 30kΩ</text>
<text x="108" y="787">GND</text>
<text x="167" y="789">JGB37-3530</text>
<text x="230" y="787">DRV8871</text>
<text x="359" y="789">GND2</text>
<text x="395" y="786">4.5-6VDC</text>
<text x="597" y="787">VL53L0X</text>
<text x="1031" y="787">LINE-FOLLOWING ROBOT WITCH</text>
<text x="103" y="797">Encoder</text>
<text x="167" y="797">24VDC; Irated = 0.63A</text>
<text x="230" y="796">DC motor H-bridge driver</text>
<text x="325" y="797">GND2</text>
<text x="395" y="795">Tstall = 1.8kg.cm/4.8V</text>
<text x="597" y="796">Range: 30-2000mm; I2C</text>
<text x="1013" y="795">OBSTACLE DETECTION AND PATH REPLAINNING</text>
<text x="231" y="804">VM: 24V; Imax = 3.6A</text>
<text x="597" y="804">Imax = 40mA</text>
<text x="77" y="807">GND1</text>
<text x="103" y="806">11PPR</text>
<text x="167" y="806">Gear ratio = 6.5:1</text>
<text x="167" y="814">769RPM</text>
<text x="1073" y="811">SCHEMATIC DIAGRAM</text>
</g>
<g font-size="5.6">
<text x="1070" y="476">+</text>
<text x="882" y="486">+</text>
<text x="1070" y="570">+</text>
<text x="882" y="580">+</text>
<text x="1138" y="787">MECHATRONIC SYSTEM</text>
<text x="1142" y="793">DESIGN PROJECT</text>
<text x="1132" y="822">HCMC University of Technology</text>
<text x="1130" y="828">Mechanical Engineering Faculty of</text>
<text x="1145" y="834">Mechatronics</text>
</g>
<text font-size="5.3" x="313" y="524">+</text>
<g font-size="4">
<text x="41" y="8">1</text>
<text x="91" y="8">2</text>
<text x="141" y="8">3</text>
<text x="191" y="8">4</text>
<text x="241" y="8">5</text>
<text x="291" y="8">6</text>
<text x="341" y="8">7</text>
<text x="391" y="8">8</text>
<text x="441" y="8">9</text>
<text x="491" y="8">10</text>
<text x="541" y="8">11</text>
<text x="591" y="8">12</text>
<text x="641" y="8">13</text>
<text x="691" y="8">14</text>
<text x="741" y="8">15</text>
<text x="791" y="8">16</text>
<text x="841" y="8">17</text>
<text x="891" y="8">18</text>
<text x="942" y="8">19</text>
<text x="991" y="8">20</text>
<text x="1042" y="8">21</text>
<text x="1092" y="8">22</text>
<text x="1142" y="8">23</text>
<text x="13" y="35">A</text>
<text x="13" y="86">B</text>
<text x="14" y="136">C</text>
<text x="13" y="186">D</text>
<text x="14" y="236">E</text>
<text x="14" y="286">F</text>
<text x="13" y="336">G</text>
<text x="13" y="386">H</text>
<text x="14" y="436">J</text>
<text x="13" y="486">K</text>
<text x="14" y="536">L</text>
<text x="13" y="586">M</text>
<text x="13" y="636">N</text>
<text x="13" y="686">P</text>
<text x="13" y="736">Q</text>
<text x="13" y="786">R</text>
<text x="1006" y="800">Func.</text>
<text x="1023" y="800">Full name</text>
<text x="1045" y="799">Sign.</text>
<text x="1057" y="800">Date</text>
<text x="1130" y="799">Quantity</text>
<text x="1151" y="799">Weight</text>
<text x="1172" y="800">Scale</text>
<text x="1005" y="804">Design</text>
<text x="1022" y="804">Đ.T.P.Đông</text>
<text x="1024" y="810">Đ.V.Đức</text>
<text x="1057" y="805">20/10</text>
<text x="1134" y="807">1</text>
<text x="1023" y="815">B.H.Hoàng</text>
<text x="1130" y="815">Sheet: 1</text>
<text x="1158" y="815">Total sheets:</text>
<text x="1022" y="820">Đ.L.A.Khoa</text>
<text x="1004" y="825">Instruct.</text>
<text x="1024" y="825">N.T.Tiến</text>
<text x="1004" y="834">Approve.</text>
<text x="1024" y="835">N.T.Tiến</text>
</g>
</svg>
